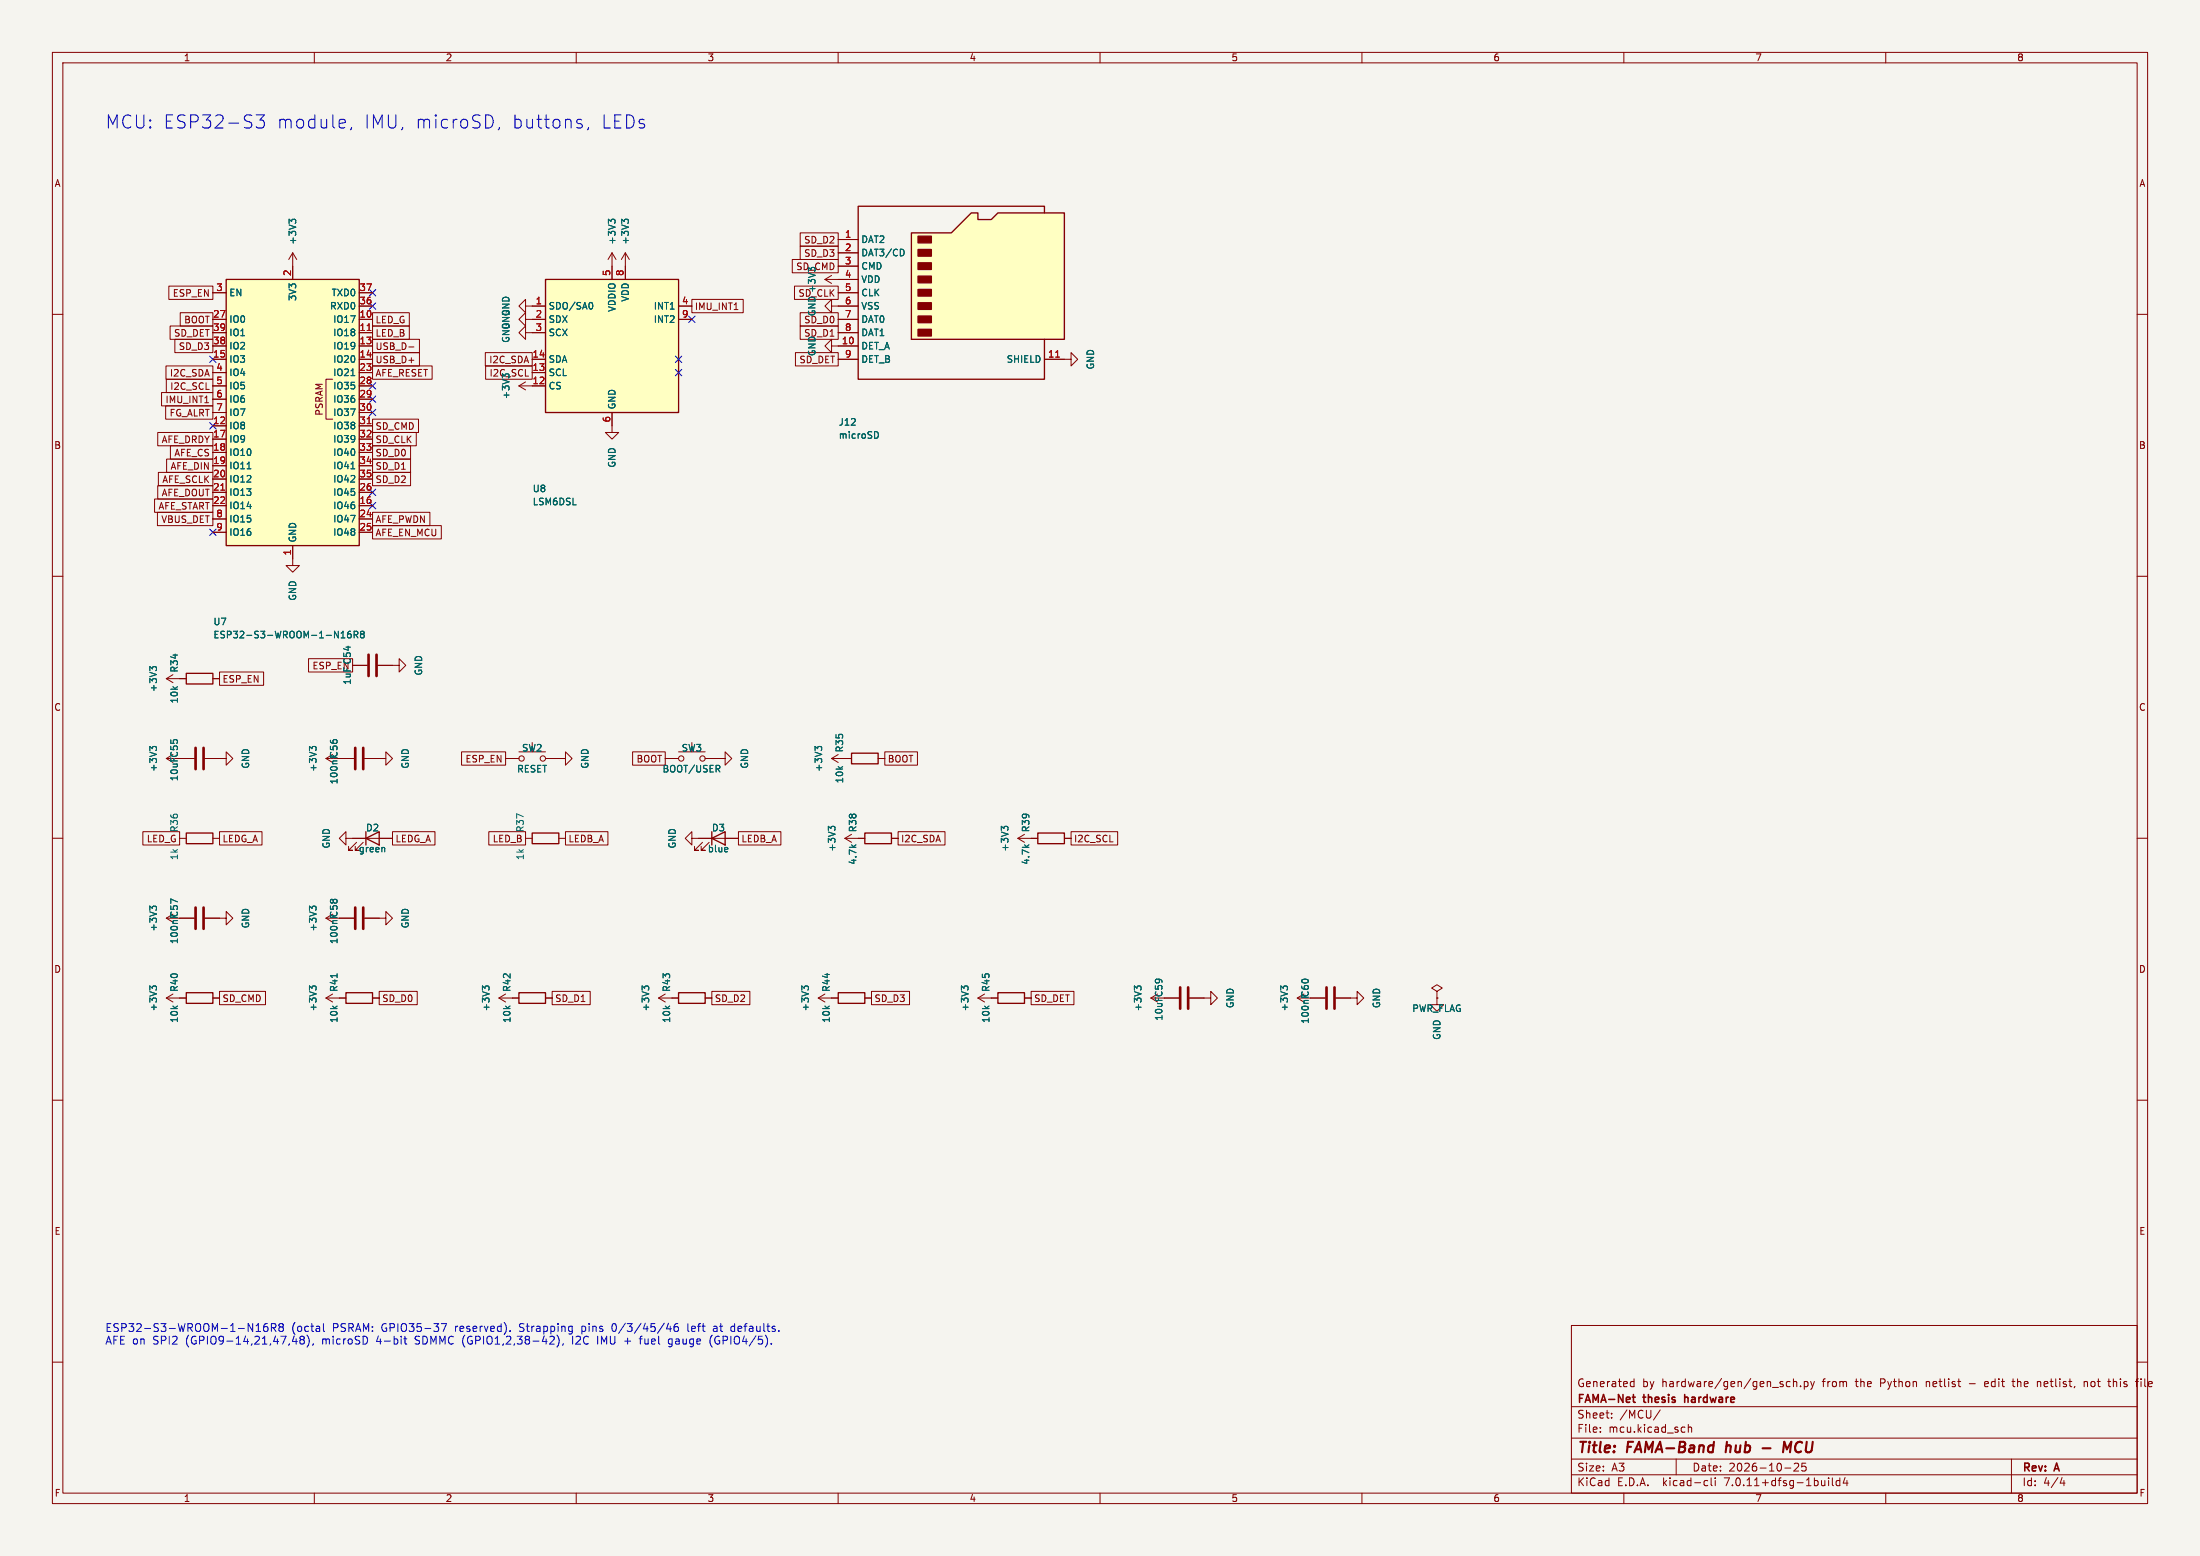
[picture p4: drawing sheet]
<svg xmlns="http://www.w3.org/2000/svg" width="420mm" height="297mm" viewBox="0 0 420 297" stroke-linecap="round" stroke-linejoin="round" font-family="sans-serif">
<path d="M0 0h420v297h-420z" fill="#f5f4ef" stroke="#f5f4ef" stroke-width=".19"/>
<g fill="none" stroke="#840000" stroke-width=".19">
<path d="M10 10h400v277h-400zM12 12h396v273h-396zM60 10v2M110 10v2M160 10v2M210 10v2M260 10v2M310 10v2M360 10v2M10 60h2M158.7 58.4v-1.2l-1.2 1.2 1.2 1.3v-1.3h1.3M408 60h2"/>
<path d="M158.7 66v-1.2l-1.2 1.2 1.2 1.3v-1.3h1.3M10 110h2M408 110h2M31.7 129.5l1.3 .8M31.7 129.5h3.9M33 128.8l-1.3 .7M40.6 129.5h1.3M67.3 127h2.8M72.1 127h4.1v-1.3l1.3 1.3-1.3 1.3v-1.3M10 160h2M31.7 144.8h5.4M31.7 144.8l1.3 .7"/>
<path d="M33 144l-1.3 .8M39.1 144.8h4.1v-1.3l1.2 1.3-1.2 1.3v-1.3M62.2 144.8h2.6M62.2 144.8l1.3 .7M63.5 144l-1.3 .8M72.4 144.8h1.3v-1.3l1.2 1.3-1.2 1.3v-1.3M106.7 144.8h1.2v-1.3l1.3 1.3-1.3 1.3v-1.3M127 144.8h2.5M129.5 143.5h5.1M134.6 144.8h3.8v-1.3l1.3 1.3-1.3 1.3v-1.3M162.6 159.3l-1.3 .7M408 160h2"/>
<path d="M31.7 175.3l1.3 .7M31.7 175.3h5.4M33 174.5l-1.3 .8M34.3 160h1.3M39.1 175.3h2.8M40.6 160h1.3M62.2 175.3h5.4M62.2 175.3l1.3 .7M63.5 174.5l-1.3 .8M69.6 175.3h4.1v-1.3l1.2 1.3-1.2 1.2v-1.2M132.1 160v-1.2l-1.3 1.2 1.3 1.3v-1.3h8.9M134.1 160.8l-1.5 1.5h.7h-.7v-.8"/>
<path d="M135.4 160.8l-1.5 1.5h.7h-.7v-.8M161.3 160h2.5M161.3 160l1.3 .8M31.7 190.5h3.9M31.7 190.5l1.3 .8M33 189.7l-1.3 .8M40.6 190.5h1.3M62.2 190.5h3.8M62.2 190.5l1.3 .8M63.5 189.7l-1.3 .8M71.1 190.5h1.3M95.2 190.5h3.9"/>
<path d="M95.2 190.5l1.3 .8M96.5 189.7l-1.3 .8M104.1 190.5h1.3M125.7 190.5h3.8M125.7 190.5l1.3 .8M127 189.7l-1.3 .8M134.6 190.5h1.3M156.2 190.5h3.8M156.2 190.5l1.3 .8M157.5 189.7l-1.3 .8M165.1 190.5h1.3M222.2 190.5h2.8"/>
<path d="M227.1 190.5h2.8M10 210h2M408 210h2M10 260h2M300 253h108v32h-108zM408 260h2M300 278.5h108M300 274.5h108M300 268.5h108M305.5 273.2v.2M305.5 272.5v.1M307.7 270.5v.2"/>
<path d="M307.7 269.8v.1M311.4 264.6h.5M311.4 263.8h.5M311.9 263.2v1.5M316.9 269.1l-1.2 1.9M320 278.5v3M321.2 272.4l.5 .1M321.7 273.3l-.5 .1M322.3 272.5l.2-.1 .4 .1v.9M322.3 271.9v1.5M342.4 263.8l.2-.1 .3 .1 .1 .9M342.4 263.2v1.5"/>
<path d="M342.5 279.4l.6-.1 .2 .1 .1 .3-1 1.1h1M343.7 264.5v.2M344.4 263.8l.5-.1 .3 .3-.2 .6h-.6M344.4 263.7v1.5M344.7 279.3h-.7l-.1 .7 .3-.1h.5l.1 .2-.1 .5-.2 .2-.6-.2M345.7 263.7l.3 1M346 264.7l-.3 .5M346.4 263.7l-.4 1M375.9 264.1h1.2M379.4 263.7h-.3l-.2 .2v.7l.5 .1M379.6 264l-.7 .2M384 278.5v6.5"/>
<path d="M384.1 263.7h.6M384.3 263.2v1.3l.4 .2M388.9 263.7v1M389.5 263.8l-.3-.1-.3 .1M397.9 263.8l.2-.1 .3 .1 .1 .9M397.9 263.7v1M402.4 263.7h.5M402.7 264.6l.2 .1M407.7 263.7h.5M408.2 263.2l-.3 .2M408.7 263.2v.1M408.7 263.7v1"/>
<path d="M60 285v2M110 285v2M160 285v2M210 285v2M260 285v2M300 281.5h108M310 285v2M325.6 282.6l.4 .1M326 283.5l-.4 .1M326.7 282.1v1.3l.2 .2M327.4 282.1v.1M327.4 282.6v1"/>
<path d="M340.7 280.2h1.2M349.1 282.1v.1M349.1 282.6v1M349.8 282.1v1.3l.2 .2M351.2 282.7l-.4-.1-.3 .3 .2 .6h.5M351.2 282.1v1.5M352.2 282l-.3 1.1h.9M352.6 282.6v1M360 285v2M393.7 282l-.4 1.1h.9M394 282.6v1"/>
<circle cx="130" cy="144.8" r=".51"/>
<circle cx="134.1" cy="144.8" r=".51"/>
</g>
<path d="M329.7 275.2l-.3 2M336.5 276.4h1.5M340.4 277.2l.2-2 .5 1.4 .9-1.4-.3 2" fill="none" stroke="#840000" stroke-width=".4"/>
<path d="M311.6 266.7h.6M311.8 266.2v1.3l.4 .2M321.6 266.2v1.5M321.7 266.8h-.1" fill="none" stroke="#840000" stroke-width=".3"/>
<path d="M35.6 128.5h5v2.1h-5zM35.6 159h5v2h-5zM135.9 158.8v2.5M135.9 160l2.5-1.2v2.5zM35.6 189.5h5v2h-5zM66 189.5h5.1v2h-5.1zM99.1 189.5h5v2h-5zM129.5 189.5h5.1v2h-5.1zM160 189.5h5.1v2h-5.1z" fill="none" stroke="#840000" stroke-width=".25"/>
<g fill="none" stroke="#006464" stroke-width=".19">
<path d="M29.1 127.5l.2-.3h.3l.3 .3M29.1 127.7l-.5-.5v.8M29.1 142.7l.2-.2h.3l.3 .2M29.1 142.9l-.5-.4v.8M59.6 142.9l-.5-.4v.8M59.6 142.7l.2-.2h.3l.2 .2M137 146.8l.4 .6M137.3 146.2l.1 .1-.1 .4M158.6 158.1l-.5-.4v.8M158.6 158l.3-.3h.3l.2 .3M29.1 173.2l.2-.2h.3l.3 .2M29.1 173.4l-.5-.4v.7"/>
<path d="M59.6 173.4l-.5-.4v.7M59.6 173.2l.2-.2h.3l.2 .2M138.9 161.8v.3l-.6 .1M29.1 188.4l.2-.2h.3l.3 .2M29.1 188.6l-.5-.4v.8M59.6 188.4l.2-.2h.3l.2 .2M59.6 188.6l-.5-.4v.8M64.3 185.9v.7M92.6 188.4l.2-.2h.3l.3 .2M92.6 188.6l-.5-.4v.8M123.1 188.6l-.5-.4v.8M123.1 188.4l.2-.2h.3l.2 .2"/>
<path d="M153.5 188.4l.3-.2h.3l.2 .2M153.5 188.6l-.4-.4v.8"/>
</g>
<path d="M70.4 125v4M71.9 125v4M37.3 142.7v4.1M38.9 142.7v4.1M37.3 173.2v4.1M38.9 173.2v4.1M67.8 173.2v4.1M69.3 173.2v4.1M225.3 188.5v4M226.8 188.5v4" fill="none" stroke="#840000" stroke-width=".51"/>
<path d="M174 44.5h7.6l3.8-3.9h1.3v1.3h2.5l1.3-1.3h12.7v24.2h-29.2z" fill="#ffffc2"/>
<g fill="#840000" stroke="#840000" stroke-width=".25">
<path d="M175.3 62.9h2.5v1.2h-2.5z"/>
<path d="M175.3 60.3h2.5v1.3h-2.5z"/>
<path d="M175.3 57.8h2.5v1.3h-2.5z"/>
<path d="M175.3 55.2h2.5v1.3h-2.5z"/>
<path d="M175.3 52.7h2.5v1.3h-2.5z"/>
<path d="M175.3 50.2h2.5v1.2h-2.5z"/>
<path d="M175.3 47.6h2.5v1.3h-2.5z"/>
<path d="M175.3 45.1h2.5v1.3h-2.5z"/>
</g>
<path d="M43.2 53.3h25.4v50.8h-25.4zM104.1 53.3h25.4v25.4h-25.4zM174 44.5h7.6l3.8-3.9h1.3v1.3h2.5l1.3-1.3h12.7v24.2h-29.2zM199.4 40.6v-1.2h-35.6v33h35.6v-7.6M69.8 158.8v2.5M101.6 159h5.1v2h-5.1zM162.6 143.8h5v2h-5zM165.1 159h5.1v2h-5.1zM198.1 159h5.1v2h-5.1zM69.8 160l2.6-1.2v2.5zM190.5 189.5h5.1v2h-5.1z" fill="none" stroke="#840000" stroke-width=".25"/>
<g fill="none" stroke="#840000" stroke-width=".19">
<path d="M32.2 54.6h8.4v2.6h-8.4zM34.4 59.7h6.2v2.5h-6.2zM40.6 55.9h2.6M55.9 48.3l-.8 1.2M55.9 48.3v5M55.9 48.3l.7 1.2M68.6 55.9h2.5M68.6 58.4h2.5M71.1 59.7h7v2.5h-7zM100.3 58.4v-1.2l-1.2 1.2 1.2 1.3v-1.3h3.8M116.8 48.3l-.7 1.2M116.8 48.3v5"/>
<path d="M116.8 48.3l.8 1.2M119.4 48.3l-.8 1.2M119.4 48.3v5M119.4 48.3l.7 1.2M129.5 58.4h2.6M132.1 57.1h9.8v2.6h-9.8zM151.2 49.5h8.8v2.6h-8.8zM151.7 54.6h8.3v2.6h-8.3zM152.8 44.4h7.2v2.6h-7.2zM152.8 47h7.2v2.5h-7.2zM152.8 59.7h7.2v2.5h-7.2zM157.5 53.3h6.3"/>
<path d="M157.5 53.3l1.2 .8M158.7 52.6l-1.2 .7M160 45.7h3.8M160 48.3h3.8M160 50.8h3.8M160 55.9h3.8M160 58.4h3.8M30.8 74.9h9.8v2.6h-9.8zM31.6 77.5h9v2.5h-9zM31.7 69.8h8.9v2.6h-8.9zM31.7 72.4h8.9v2.5h-8.9zM32.5 62.2h8.1v2.6h-8.1z"/>
<path d="M33.4 64.8h7.2v2.5h-7.2zM40.6 66h2.6M40.6 68.6h2.6M40.6 61h2.6M40.6 63.5h2.6M40.6 73.7h2.6M40.6 71.1h2.6M40.6 76.2h2.6M40.6 78.7h2.6M63.5 72.4h-1.3v7.6h1.3M68.6 66h2.5M68.6 68.6h2.5"/>
<path d="M68.6 61h2.5M68.6 63.5h2.5M68.6 73.7h2.5M68.6 71.1h2.5M68.6 76.2h2.5M68.6 78.7h2.5M71.1 69.8h11.4v2.6h-11.4zM71.1 67.3h9v2.6h-9zM71.1 64.8h9v2.5h-9zM71.1 62.2h7v2.6h-7zM78 66.2h1M92.6 67.3h9v2.6h-9z"/>
<path d="M92.7 69.8h8.9v2.6h-8.9zM99.1 73.7h5M99.1 73.7l1.2 .7M100.3 63.5v-1.3l-1.2 1.3 1.2 1.3v-1.3h3.8M100.3 61v-1.3l-1.2 1.3 1.2 1.2v-1.2h3.8M100.3 72.9l-1.2 .8M101.6 68.6h2.5M101.6 71.1h2.5M116.8 78.7v3.9h1.3l-1.3 1.2-1.2-1.2h1.2M129.5 61h2.6M151.9 67.3h8.1v2.6h-8.1zM152.8 62.2h7.2v2.6h-7.2z"/>
<path d="M160 66h3.8M160 68.6h3.8M160 61h3.8M160 63.5h3.8M199.4 68.6h5.1v-1.3l1.2 1.3-1.2 1.3v-1.3M29.5 95.2h11.1v2.6h-11.1zM30.1 97.8h10.5v2.5h-10.5zM30.1 82.5h10.5v2.6h-10.5zM30.1 92.7h10.5v2.6h-10.5zM30.2 90.2h10.4v2.5h-10.4zM31.8 87.6h8.8v2.6h-8.8zM32.5 85.1h8.1v2.5h-8.1z"/>
<path d="M40.6 81.3h2.6M40.6 96.5h2.6M40.6 83.8h2.6M40.6 86.4h2.6M40.6 88.9h2.6M40.6 91.4h2.6M40.6 94h2.6M40.6 99.1h2.6M68.6 81.3h2.5M68.6 96.5h2.5M68.6 83.8h2.5M68.6 86.4h2.5"/>
<path d="M68.6 88.9h2.5M68.6 91.4h2.5M68.6 94h2.5M68.6 99.1h2.5M71.1 90.2h7.3v2.5h-7.3zM71.1 87.6h7.3v2.6h-7.3zM71.1 82.5h8.4v2.6h-8.4zM71.1 97.8h11v2.5h-11zM71.1 85.1h7.3v2.5h-7.3zM71.1 80h8.8v2.6h-8.8zM40.6 101.6h2.6M55.9 104.1v3.9h1.2l-1.2 1.2-1.3-1.2h1.3"/>
<path d="M68.6 101.6h2.5M71.1 100.3h13.1v2.6h-13.1zM34.3 129.5h1.3M40.6 129.5h1.3M41.9 128.3h8.4v2.5h-8.4zM58.9 125.7h8.4v2.6h-8.4zM67.3 127h2.8M72.1 127h2.8M27.3 158.7h7v2.6h-7zM34.3 144.8h2.8M39.1 144.8h2.8M41.9 158.7h8.1v2.6h-8.1z"/>
<path d="M64.8 144.8h2.8M69.6 144.8h2.8M74.9 158.7h8.1v2.6h-8.1zM88.1 143.5h8.4v2.6h-8.4zM93.3 158.7h7v2.6h-7zM96.5 144.8h2.6M99.1 143.5h5M104.1 144.8h2.6M107.9 158.7h8.2v2.6h-8.2zM120.8 143.5h6.2v2.6h-6.2zM127 144.8h2.5M134.6 144.8h2.6"/>
<path d="M141 158.7h8.1v2.6h-8.1zM158.7 144.8h3.9M158.7 144.8l1.3 .7M160 144l-1.3 .8M167.6 144.8h1.3M168.9 143.5h6.2v2.6h-6.2zM171.4 158.7h9v2.6h-9zM195.6 159.3l-1.3 .7M204.5 158.7h8.9v2.6h-8.9zM34.3 175.3h2.8M39.1 175.3h4.1v-1.3l1.2 1.3-1.2 1.2v-1.2M64.8 175.3h2.8"/>
<path d="M66 160v-1.2l-1.2 1.2 1.2 1.3v-1.3h8.9M68.1 160.8l-1.6 1.5h.8h-.8v-.8M69.3 160.8l-1.5 1.5h.8h-.8v-.8M69.6 175.3h2.8M100.3 160h1.3M106.7 160h1.2M133.3 160h2.6M138.4 160h2.6M163.8 160h1.3M170.2 160h1.2M194.3 160h3.8M194.3 160l1.3 .8"/>
<path d="M203.2 160h1.3M34.3 190.5h1.3M40.6 190.5h1.3M41.9 189.2h8.8v2.6h-8.8zM64.8 190.5h1.2M71.1 190.5h1.3M72.4 189.2h7.3v2.6h-7.3zM97.8 190.5h1.3M104.1 190.5h1.3M105.4 189.2h7.3v2.6h-7.3zM128.3 190.5h1.2M134.6 190.5h1.3"/>
<path d="M135.9 189.2h7.3v2.6h-7.3zM158.7 190.5h1.3M165.1 190.5h1.3M166.4 189.2h7.2v2.6h-7.2zM186.7 190.5h3.8M186.7 190.5l1.3 .8M188 189.7l-1.3 .8M195.6 190.5h1.2M196.8 189.2h8.2v2.6h-8.2zM219.7 190.5l1.3 .8M219.7 190.5h5.3M221 189.7l-1.3 .8"/>
<path d="M227.1 190.5h4v-1.3l1.3 1.3-1.3 1.3v-1.3M247.6 190.5h5.4M247.6 190.5l1.3 .8M248.9 189.7l-1.3 .8M255 190.5h4.1v-1.3l1.2 1.3-1.2 1.3v-1.3M274.3 190.5v1.3h1.3l-1.3 1.2-1.3-1.2h1.3M274.3 189.2l1-.6-1-.6-1 .6 1 .6v1.3M274.3 190.5h.1"/>
<circle cx="99.6" cy="144.8" r=".51"/>
<circle cx="103.6" cy="144.8" r=".51"/>
</g>
<path d="M70.1 63.1h.7M201.5 68.2h.8M42.2 93.6h.7M70.1 80.9h.7" fill="none" stroke="#a90000" stroke-width=".19"/>
<g fill="none" stroke="#006464" stroke-width=".19">
<path d="M55.7 42.1l.2-.2h.3l.3 .2M55.7 42.3l-.5-.4v.7M112.9 57.7a.79 .79 0 0 1 0 1.3M116.6 42.3l-.5-.4v.7M116.6 42.1l.3-.2h.3l.2 .2M119.2 42.1l.2-.2h.3l.3 .2M119.2 42.3l-.5-.4v.7M172.4 47.6l.2 .5-.2 .7M67 71.7h.7M47.2 89.5h.7M67 89.5h.7M167.3 82.4a.68 .68 0 0 1 .4 .6 .68 .68 0 0 1-.4 .7"/>
<path d="M29.1 127.7l-.5-.5v.8M29.1 127.5l.2-.3h.3l.3 .3M65.1 121.8h.7M65.1 120.9l.4-.4v1.3M66.9 120.5h-.3a.86 .86 0 0 0 0 1.3l.4-.2 .1-.4-.3-.2h-.2l-.3 .2M67.6 121.2l.6-.1 .1-.2v-.3l-.7-.1v1.3M67.9 121.2l.4 .6M69.1 121l-.3 .3 .1 .3 .2 .2 .3-.1 .1-.2v-.2l-.2-.3M69.1 121l-.3-.2 .3-.3h.2l.2 .2-.2 .3M69.1 121h.2M29.1 142.7l.2-.2h.3l.3 .2M29.1 142.9l-.5-.4v.8"/>
<path d="M59.6 142.7l.2-.2h.3l.2 .2M59.6 142.9l-.5-.4v.8M137 146.8l.4 .6M137.3 146.2l.1 .1-.1 .4M156.1 142.9l-.5-.4v.8M156.1 142.7l.2-.2h.3l.3 .2M158.6 158l.3-.3h.3l.2 .3M158.6 158.1l-.5-.4v.8M191.6 158.1l-.4-.4v.8M191.6 158l.3-.3h.3l.2 .3M29.1 173.2l.2-.2h.3l.3 .2M29.1 173.4l-.5-.4v.7"/>
<path d="M59.6 173.4l-.5-.4v.7M59.6 173.2l.2-.2h.3l.2 .2M73.4 161.8v.8M138.9 161.8v.3l-.6 .1M29.1 188.4l.2-.2h.3l.3 .2M29.1 188.6l-.5-.4v.8M59.6 188.4l.2-.2h.3l.2 .2M59.6 188.6l-.5-.4v.8M64.3 185.9v.7M92.6 188.4l.2-.2h.3l.3 .2M92.6 188.6l-.5-.4v.8M123.1 188.4l.2-.2h.3l.2 .2"/>
<path d="M123.1 188.6l-.5-.4v.8M153.5 188.4l.3-.2h.3l.2 .2M153.5 188.6l-.4-.4v.8M184 188.4l.3-.2h.3l.2 .2M184 188.6l-.5-.4v.8M217 188.6l-.4-.4v.8M217 188.4l.3-.2h.3l.2 .2M245 188.4l.2-.2h.3l.3 .2M245 188.6l-.5-.4v.8"/>
</g>
<path d="M67.8 142.7v4.1M69.3 142.7v4.1M253.2 188.5v4M254.8 188.5v4" fill="none" stroke="#840000" stroke-width=".51"/>
<g fill="#ffffc2" stroke="#ffffc2" stroke-width=".19">
<path d="M104.1 53.3h25.4v25.4h-25.4z"/>
<path d="M43.2 53.3h25.4v50.8h-25.4z"/>
</g>
<g fill="none" stroke="#0000c2" stroke-width=".19">
<path d="M48.9 21.9h1.6l-.9 1a.68 .68 0 0 1 .9 .5v.6l-.3 .3-.9 .1-.4-.2M67.1 24.3l-.2 .5M95.3 24.3l-.2 .5M110.5 23.6l.6 .1 .1 .4-.4 .3h-.5M110.5 22.8l.6 .1M112.4 24.3l-.3 .5M48.9 254.1h.8M48.9 253.1l.4-.5v1.5M51 252.6a.59 .59 0 0 0-.7 .7v.6l.2 .2h.4l.2-.1 .1-.5-.2-.2-.4-.1-.3 .3M51.8 253.4h.7l.2-.3-.1-.3-.2-.2h-.6v1.5M52.2 253.4l.5 .7M53.5 253.3l-.3 .3v.3l.3 .2h.3l.3-.2v-.3l-.3-.3"/>
<path d="M53.5 253.3l-.3-.3 .3-.4 .5 .1 .1 .2-.3 .4M53.5 253.3h.3M55.8 256.1h.9M56.5 255.6v1M57.2 255.4l.3 .3M57.5 255.7h.3M57.5 255.7l-.3 .3 .1 .4 .2 .2 .5-.1 .1-.2-.1-.5-.2-.1M58.1 255.4l-.3 .3M59 255.5v1l-.4 .6M59.8 256.5l-.1 .3M61.7 252.6v1.3l.3 .2M77.1 255.6h.6"/>
<path d="M77.3 255.1v1.2l.4 .3M84.2 252.6h1l-.6 1.5M97.4 254v.1M105.8 255.5l-.9 1.1h.9M106.7 255.5v1l-.4 .6M107.5 256.5l-.1 .3M109.1 253.1l.1 .1M109.2 253.1v1.3l-.1 .2M109.2 254.1h-.1M109.3 255.1v1.5M114.1 255.1v1.5M116.9 252.9v1"/>
<path d="M119.2 256h1.2M122 255.6h.6M122.5 255.1l-.3 .2v1.3M127.6 252.6l-.4 1h1M128 253.1v1M128.3 255.6h-.4l-.3 .2 .1 .7h.6M128.3 255.6v1.2l-.3 .3-.3-.1M129.4 252.6a.59 .59 0 0 0-.7 .7v.6l.1 .2h.4l.3-.1v-.5l-.1-.2-.4-.1-.3 .3M131.3 252.6v1.3l.2 .2M135.5 256.1l.5 1M136 254.8l-.5 1M136.5 255.4v.8"/>
<path d="M136.7 253.1l-.5 .1M136.7 253.6h-.3a.29 .29 0 0 0-.2 .3 .29 .29 0 0 0 .2 .2h.3M139.6 254l.5 .1M140.1 253.1l-.5 .2"/>
</g>
<g fill="none" stroke="#000084" stroke-width=".19">
<path d="M70.5 57.8l1.2 1.2M70.5 55.3l1.2 1.2M71.7 57.8l-1.2 1.2M71.7 55.3l-1.2 1.2M40 68l1.2 1.2M41.2 68l-1.2 1.2M70.5 75.6l1.2 1.2M70.5 78.1l1.2 1.2M70.5 73.1l1.2 1.2M71.7 75.6l-1.2 1.2M71.7 78.1l-1.2 1.2M71.7 73.1l-1.2 1.2"/>
<path d="M128.9 70.5l1.2 1.2M128.9 68l1.2 1.2M130.1 70.5l-1.2 1.2M130.1 68l-1.2 1.2M131.5 60.4l1.2 1.2M132.7 60.4l-1.2 1.2M40 80.7l1.2 1.2M41.2 80.7l-1.2 1.2M70.5 95.9l1.2 1.2M70.5 93.4l1.2 1.2M71.7 95.9l-1.2 1.2M71.7 93.4l-1.2 1.2"/>
<path d="M40 101l1.2 1.2M41.2 101l-1.2 1.2"/>
</g>
<g font-size="3.5" fill="#0000c2">
<text x="20" y="24.7">MCU: ESP32-S3</text>
<text x="52.7" y="24.7">module,</text>
<text x="69.3" y="24.7">IMU, microSD,</text>
<text x="97.4" y="24.7">buttons,</text>
<text x="114.4" y="24.7">LEDs</text>
</g>
<g font-size="2.8" fill="#840000">
<text x="301" y="277.9">Title:</text>
<text x="310.6" y="277.9">FAMA-Band</text>
<text x="330.3" y="277.9">hub</text>
<text x="342.9" y="277.9">MCU</text>
</g>
<g font-size="2.1" fill="#0000c2">
<text x="20" y="254.3">ESP32-S3-WROOM-1-N16R8</text>
<text x="20" y="256.8">AFE on</text>
<text x="29.2" y="256.8">SPI2</text>
<text x="35.6" y="256.8">(GPIO9-14,21,47,48),</text>
<text x="55.6" y="254.3">(octal</text>
<text x="61.8" y="256.8">microSD</text>
<text x="63.5" y="254.3">PSRAM: GPIO35-37</text>
<text x="72.3" y="256.8">4-bit</text>
<text x="79.8" y="256.8">SDMMC (GPIO1,2,38-42),</text>
<text x="87.1" y="254.3">reserved).</text>
<text x="99.6" y="254.3">Strapping</text>
<text x="110.1" y="256.8">I2C</text>
<text x="111.6" y="254.3">pins</text>
<text x="115.1" y="256.8">IMU</text>
<text x="117.5" y="254.3">0/3/45/46</text>
<text x="120.4" y="256.8">+</text>
<text x="123.5" y="256.8">fuel</text>
<text x="129.1" y="256.8">gauge</text>
<text x="132.1" y="254.3">left</text>
<text x="137.1" y="256.8">(GPIO4/5).</text>
<text x="137.2" y="254.3">at</text>
<text x="140.7" y="254.3">defaults.</text>
</g>
<g font-size="2.1" fill="#840000">
<text x="301" y="268.2">FAMA-Net</text>
<text x="301" y="265">Generated</text>
<text x="313.5" y="265">by</text>
<text x="313.9" y="268.2">thesis</text>
<text x="317.3" y="265">hardware/gen/gen_sch.py</text>
<text x="322.3" y="268.2">hardware</text>
<text x="348.1" y="265">from</text>
<text x="354.5" y="265">the</text>
<text x="359.3" y="265">Python</text>
<text x="368.2" y="265">netlist</text>
<text x="379.7" y="265">edit</text>
<text x="385.3" y="265">the</text>
<text x="390.1" y="265">netlist,</text>
<text x="399.1" y="265">not</text>
<text x="404" y="265">this</text>
<text x="409.5" y="265">file</text>
<text x="301" y="273.7">File:</text>
<text x="301" y="271">Sheet:</text>
<text x="307.1" y="273.7">mcu.kicad_sch</text>
<text x="309.2" y="271">/MCU/</text>
<text x="301" y="281.1">Size:</text>
<text x="307.6" y="281.1">A3</text>
<text x="323" y="281.1">Date:</text>
<text x="330" y="281.1">2026-10-25</text>
<text x="386" y="281.3">Rev:</text>
<text x="392.4" y="281.3">A</text>
<text x="301" y="283.9">KiCad</text>
<text x="308.7" y="283.9">E.D.A.</text>
<text x="317.6" y="283.9">kicad-cli</text>
<text x="329.5" y="283.9">7.0.11+dfsg-1build4</text>
<text x="386" y="283.9">Id:</text>
<text x="390.1" y="283.9">4/4</text>
</g>
<g font-size="1.8" fill="#840000">
<text x="35" y="11.9">1</text>
<text x="85" y="11.9">2</text>
<text x="135" y="11.9">3</text>
<text x="185" y="11.9">4</text>
<text x="235" y="11.9">5</text>
<text x="285" y="11.9">6</text>
<text x="335" y="11.9">7</text>
<text x="385" y="11.9">8</text>
<text x="10.3" y="35.9">A</text>
<text x="408.3" y="35.9">A</text>
<text x="153.4" y="46.7">SD_D2</text>
<text x="153.4" y="49.2">SD_D3</text>
<text x="32.9" y="56.8">ESP_EN</text>
<text x="132.6" y="59.4">IMU_INT1</text>
<text x="33.1" y="64.5">SD_DET</text>
<text x="35.1" y="61.9">BOOT</text>
<text x="71.6" y="61.9">LED_G</text>
<text x="71.6" y="64.5">LED_B</text>
<text x="153.4" y="64.5">SD_D1</text>
<text x="34" y="67">SD_D3</text>
<text x="71.6" y="69.5">USB_D+</text>
<text x="71.6" y="67">USB_D-</text>
<text x="93.3" y="69.5">I2C_SDA</text>
<text x="152.5" y="69.5">SD_DET</text>
<text x="31.5" y="77.2">IMU_INT1</text>
<text x="32.3" y="72.1">I2C_SDA</text>
<text x="32.4" y="74.6">I2C_SCL</text>
<text x="71.6" y="72.1">AFE_RESET</text>
<text x="32.3" y="79.7">FG_ALRT</text>
<text x="61.8" y="79.5" transform="rotate(-90 61.8 79.5)">PSRAM</text>
<text x="71.6" y="82.2">SD_CMD</text>
<text x="10.3" y="85.9">B</text>
<text x="30.8" y="84.8">AFE_DRDY</text>
<text x="32.5" y="89.9">AFE_DIN</text>
<text x="33.2" y="87.3">AFE_CS</text>
<text x="71.6" y="89.9">SD_D1</text>
<text x="71.6" y="84.8">SD_CLK</text>
<text x="71.6" y="87.3">SD_D0</text>
<text x="408.2" y="85.9">B</text>
<text x="30.8" y="94.9">AFE_DOUT</text>
<text x="30.9" y="92.4">AFE_SCLK</text>
<text x="71.6" y="92.4">SD_D2</text>
<text x="30.2" y="97.5">AFE_START</text>
<text x="30.7" y="100">VBUS_DET</text>
<text x="71.6" y="100">AFE_PWDN</text>
<text x="71.6" y="102.6">AFE_EN_MCU</text>
<text x="42.4" y="130.5">ESP_EN</text>
<text x="59.6" y="128">ESP_EN</text>
<text x="10.3" y="135.9">C</text>
<text x="408.2" y="135.9">C</text>
<text x="88.8" y="145.7">ESP_EN</text>
<text x="121.4" y="145.7">BOOT</text>
<text x="169.4" y="145.7">BOOT</text>
<text x="27.9" y="161">LED_G</text>
<text x="42.4" y="161">LEDG_A</text>
<text x="75.4" y="161">LEDG_A</text>
<text x="94" y="161">LED_B</text>
<text x="108.4" y="161">LEDB_A</text>
<text x="141.4" y="161">LEDB_A</text>
<text x="171.9" y="161">I2C_SDA</text>
<text x="204.9" y="161">I2C_SCL</text>
<text x="10.3" y="185.9">D</text>
<text x="408.2" y="185.9">D</text>
<text x="42.4" y="191.5">SD_CMD</text>
<text x="72.9" y="191.5">SD_D0</text>
<text x="105.9" y="191.5">SD_D1</text>
<text x="136.4" y="191.5">SD_D2</text>
<text x="166.8" y="191.5">SD_D3</text>
<text x="197.3" y="191.5">SD_DET</text>
<text x="10.3" y="235.9">E</text>
<text x="408.3" y="235.9">E</text>
<text x="10.3" y="285.9">F</text>
<text x="35" y="286.9">1</text>
<text x="85" y="286.9">2</text>
<text x="135" y="286.9">3</text>
<text x="185" y="286.9">4</text>
<text x="235" y="286.9">5</text>
<text x="285" y="286.9">6</text>
<text x="335" y="286.9">7</text>
<text x="385" y="286.9">8</text>
<text x="408.3" y="285.9">F</text>
</g>
<g font-size="1.8" fill="#006464">
<text x="56.7" y="46.8" transform="rotate(-90 56.7 46.8)">+3V3</text>
<text x="117.7" y="46.8" transform="rotate(-90 117.7 46.8)">+3V3</text>
<text x="120.2" y="46.8" transform="rotate(-90 120.2 46.8)">+3V3</text>
<text x="164.3" y="46.6">DAT2</text>
<text x="151.9" y="51.8">SD_CMD</text>
<text x="164.3" y="49.1">DAT3/CD</text>
<text x="164.3" y="51.7">CMD</text>
<text x="43.7" y="56.7">EN</text>
<text x="56.7" y="57.6" transform="rotate(-90 56.7 57.6)">3V3</text>
<text x="62.9" y="59.3">RXD0</text>
<text x="63.2" y="56.7">TXD0</text>
<text x="104.6" y="59.3">SDO/SA0</text>
<text x="117.7" y="59.6" transform="rotate(-90 117.7 59.6)">VDDIO</text>
<text x="120.2" y="57.7" transform="rotate(-90 120.2 57.7)">VDD</text>
<text x="124.7" y="59.3">INT1</text>
<text x="152.3" y="56.8">SD_CLK</text>
<text x="164.3" y="54.2">VDD</text>
<text x="164.3" y="56.7">CLK</text>
<text x="164.3" y="59.3">VSS</text>
<text x="43.7" y="61.8">IO0</text>
<text x="43.7" y="64.4">IO1</text>
<text x="63.5" y="61.8">IO17</text>
<text x="63.5" y="64.4">IO18</text>
<text x="97.5" y="65.5" transform="rotate(-90 97.5 65.5)">GND GND</text>
<text x="97.5" y="63" transform="rotate(-90 97.5 63)">GND</text>
<text x="97.5" y="60.5" transform="rotate(-90 97.5 60.5)">GND</text>
<text x="104.6" y="61.8">SDX</text>
<text x="104.6" y="64.4">SCX</text>
<text x="124.7" y="61.8">INT2</text>
<text x="153.4" y="61.9">SD_D0</text>
<text x="155.9" y="60.5" transform="rotate(-90 155.9 60.5)">GND +3V3</text>
<text x="164.3" y="61.8">DAT0</text>
<text x="164.3" y="64.4">DAT1</text>
<text x="43.7" y="69.4">IO3</text>
<text x="43.7" y="66.9">IO2</text>
<text x="43.7" y="72">IO4</text>
<text x="63.5" y="66.9">IO19</text>
<text x="63.5" y="69.4">IO20</text>
<text x="63.5" y="72">IO21</text>
<text x="104.6" y="72">SCL</text>
<text x="104.6" y="69.4">SDA</text>
<text x="155.9" y="68.1" transform="rotate(-90 155.9 68.1)">GND</text>
<text x="164.3" y="66.9">DET_A</text>
<text x="164.3" y="69.4">DET_B</text>
<text x="192.1" y="69.4">SHIELD</text>
<text x="209.1" y="70.6" transform="rotate(-90 209.1 70.6)">GND</text>
<text x="43.7" y="74.5">IO5</text>
<text x="43.7" y="77.1">IO6</text>
<text x="63.5" y="74.5">IO35</text>
<text x="63.5" y="77.1">IO36</text>
<text x="93.4" y="72.1">I2C_SCL</text>
<text x="97.5" y="76.3" transform="rotate(-90 97.5 76.3)">+3V3</text>
<text x="104.6" y="74.5">CS</text>
<text x="43.7" y="82.1">IO8</text>
<text x="43.7" y="79.6">IO7</text>
<text x="63.5" y="79.6">IO37</text>
<text x="63.5" y="82.1">IO38</text>
<text x="117.7" y="78.2" transform="rotate(-90 117.7 78.2)">GND</text>
<text x="160" y="81.4">J12</text>
<text x="160" y="83.9">microSD</text>
<text x="43.7" y="84.7">IO9</text>
<text x="43.7" y="87.2">IO10</text>
<text x="43.7" y="89.8">IO11</text>
<text x="63.5" y="84.7">IO39</text>
<text x="63.5" y="87.2">IO40</text>
<text x="63.5" y="89.8">IO41</text>
<text x="117.7" y="89.4" transform="rotate(-90 117.7 89.4)">GND</text>
<text x="43.7" y="92.3">IO12</text>
<text x="43.7" y="94.8">IO13</text>
<text x="63.5" y="94.8">IO45</text>
<text x="63.5" y="92.3">IO42</text>
<text x="101.6" y="94.1">U8</text>
<text x="43.7" y="97.4">IO14</text>
<text x="43.7" y="99.9">IO15</text>
<text x="63.5" y="97.4">IO46</text>
<text x="63.5" y="99.9">IO47</text>
<text x="101.6" y="96.6">LSM6DSL</text>
<text x="43.7" y="102.5">IO16</text>
<text x="56.7" y="103.6" transform="rotate(-90 56.7 103.6)">GND</text>
<text x="63.5" y="102.5">IO48</text>
<text x="40.6" y="119.5">U7</text>
<text x="56.7" y="114.8" transform="rotate(-90 56.7 114.8)">GND</text>
<text x="40.6" y="122">ESP32-S3-WROOM-1-N16R8</text>
<text x="34.2" y="128.5" transform="rotate(-90 34.2 128.5)">R34</text>
<text x="67.2" y="130.8" transform="rotate(-90 67.2 130.8)">1uF</text>
<text x="67.2" y="126.9" transform="rotate(-90 67.2 126.9)">C54</text>
<text x="80.8" y="129" transform="rotate(-90 80.8 129)">GND</text>
<text x="30.2" y="132.2" transform="rotate(-90 30.2 132.2)">+3V3</text>
<text x="34.2" y="134.4" transform="rotate(-90 34.2 134.4)">10k</text>
<text x="99.6" y="143.6">SW2</text>
<text x="130" y="143.6">SW3</text>
<text x="161.2" y="143.7" transform="rotate(-90 161.2 143.7)">R35</text>
<text x="30.2" y="147.4" transform="rotate(-90 30.2 147.4)">+3V3</text>
<text x="34.2" y="149.2" transform="rotate(-90 34.2 149.2)">10uF</text>
<text x="34.2" y="144.7" transform="rotate(-90 34.2 144.7)">C55</text>
<text x="47.8" y="146.8" transform="rotate(-90 47.8 146.8)">GND</text>
<text x="60.6" y="147.4" transform="rotate(-90 60.6 147.4)">+3V3</text>
<text x="64.6" y="149.8" transform="rotate(-90 64.6 149.8)">100nF</text>
<text x="64.6" y="144.7" transform="rotate(-90 64.6 144.7)">C56</text>
<text x="78.3" y="146.8" transform="rotate(-90 78.3 146.8)">GND</text>
<text x="98.6" y="147.6">RESET</text>
<text x="112.5" y="146.8" transform="rotate(-90 112.5 146.8)">GND</text>
<text x="126.4" y="147.6">BOOT/USER</text>
<text x="143" y="146.8" transform="rotate(-90 143 146.8)">GND</text>
<text x="157.2" y="147.4" transform="rotate(-90 157.2 147.4)">+3V3</text>
<text x="161.2" y="149.6" transform="rotate(-90 161.2 149.6)">10k</text>
<text x="34.2" y="159" transform="rotate(-90 34.2 159)">R36</text>
<text x="69.8" y="158.9">D2</text>
<text x="100.2" y="159" transform="rotate(-90 100.2 159)">R37</text>
<text x="135.8" y="158.9">D3</text>
<text x="163.7" y="159" transform="rotate(-90 163.7 159)">R38</text>
<text x="196.7" y="159" transform="rotate(-90 196.7 159)">R39</text>
<text x="34.2" y="164.3" transform="rotate(-90 34.2 164.3)">1k</text>
<text x="63.2" y="162.1" transform="rotate(-90 63.2 162.1)">GND</text>
<text x="68.4" y="162.9">green</text>
<text x="100.2" y="164.3" transform="rotate(-90 100.2 164.3)">1k</text>
<text x="129.2" y="162.1" transform="rotate(-90 129.2 162.1)">GND</text>
<text x="135" y="162.9">blue</text>
<text x="159.7" y="162.7" transform="rotate(-90 159.7 162.7)">+3V3</text>
<text x="163.7" y="165.2" transform="rotate(-90 163.7 165.2)">4.7k</text>
<text x="192.7" y="162.7" transform="rotate(-90 192.7 162.7)">+3V3</text>
<text x="196.7" y="165.2" transform="rotate(-90 196.7 165.2)">4.7k</text>
<text x="30.2" y="177.9" transform="rotate(-90 30.2 177.9)">+3V3</text>
<text x="34.2" y="175.2" transform="rotate(-90 34.2 175.2)">C57</text>
<text x="47.8" y="177.3" transform="rotate(-90 47.8 177.3)">GND</text>
<text x="60.6" y="177.9" transform="rotate(-90 60.6 177.9)">+3V3</text>
<text x="64.6" y="175.2" transform="rotate(-90 64.6 175.2)">C58</text>
<text x="78.3" y="177.3" transform="rotate(-90 78.3 177.3)">GND</text>
<text x="34.2" y="180.3" transform="rotate(-90 34.2 180.3)">100nF</text>
<text x="64.6" y="180.3" transform="rotate(-90 64.6 180.3)">100nF</text>
<text x="34.2" y="189.4" transform="rotate(-90 34.2 189.4)">R40</text>
<text x="64.6" y="189.4" transform="rotate(-90 64.6 189.4)">R41</text>
<text x="97.7" y="189.4" transform="rotate(-90 97.7 189.4)">R42</text>
<text x="128.1" y="189.4" transform="rotate(-90 128.1 189.4)">R43</text>
<text x="158.6" y="189.4" transform="rotate(-90 158.6 189.4)">R44</text>
<text x="189.1" y="189.4" transform="rotate(-90 189.1 189.4)">R45</text>
<text x="222.1" y="190.4" transform="rotate(-90 222.1 190.4)">C59</text>
<text x="250.1" y="190.4" transform="rotate(-90 250.1 190.4)">C60</text>
<text x="30.2" y="193.1" transform="rotate(-90 30.2 193.1)">+3V3</text>
<text x="34.2" y="195.3" transform="rotate(-90 34.2 195.3)">10k</text>
<text x="60.6" y="193.1" transform="rotate(-90 60.6 193.1)">+3V3</text>
<text x="64.6" y="195.3" transform="rotate(-90 64.6 195.3)">10k</text>
<text x="93.7" y="193.1" transform="rotate(-90 93.7 193.1)">+3V3</text>
<text x="97.7" y="195.3" transform="rotate(-90 97.7 195.3)">10k</text>
<text x="124.1" y="193.1" transform="rotate(-90 124.1 193.1)">+3V3</text>
<text x="128.1" y="195.3" transform="rotate(-90 128.1 195.3)">10k</text>
<text x="154.6" y="193.1" transform="rotate(-90 154.6 193.1)">+3V3</text>
<text x="158.6" y="195.3" transform="rotate(-90 158.6 195.3)">10k</text>
<text x="185.1" y="193.1" transform="rotate(-90 185.1 193.1)">+3V3</text>
<text x="189.1" y="195.3" transform="rotate(-90 189.1 195.3)">10k</text>
<text x="218.1" y="193.1" transform="rotate(-90 218.1 193.1)">+3V3</text>
<text x="222.1" y="194.9" transform="rotate(-90 222.1 194.9)">10uF</text>
<text x="235.7" y="192.5" transform="rotate(-90 235.7 192.5)">GND</text>
<text x="246.1" y="193.1" transform="rotate(-90 246.1 193.1)">+3V3</text>
<text x="250.1" y="195.5" transform="rotate(-90 250.1 195.5)">100nF</text>
<text x="263.7" y="192.5" transform="rotate(-90 263.7 192.5)">GND</text>
<text x="269.5" y="193.4">PWR_FLAG</text>
<text x="275.2" y="198.6" transform="rotate(-90 275.2 198.6)">GND</text>
</g>
<g font-size="1.8" fill="#a90000">
<text x="161.2" y="45.5">1</text>
<text x="55.6" y="52.8" transform="rotate(-90 55.6 52.8)">2</text>
<text x="116.6" y="52.8" transform="rotate(-90 116.6 52.8)">5</text>
<text x="119.1" y="52.8" transform="rotate(-90 119.1 52.8)">8</text>
<text x="161.2" y="48">2</text>
<text x="161.2" y="50.5">3</text>
<text x="161.2" y="53.1">4</text>
<text x="41.2" y="55.6">3</text>
<text x="68.5" y="58.2">36</text>
<text x="68.5" y="55.6">37</text>
<text x="102.2" y="58.2">1</text>
<text x="130.1" y="58.2">4</text>
<text x="161.2" y="55.6">5</text>
<text x="161.2" y="58.2">6</text>
<text x="40.6" y="60.7">27</text>
<text x="40.6" y="65.8">38</text>
<text x="40.6" y="63.2">39</text>
<text x="68.5" y="60.7">10</text>
<text x="68.5" y="63.2">11</text>
<text x="68.5" y="65.8">13</text>
<text x="102.2" y="60.7">2</text>
<text x="102.2" y="63.2">3</text>
<text x="130.1" y="60.7">9</text>
<text x="160.6" y="65.8">10</text>
<text x="161.2" y="60.7">7</text>
<text x="161.2" y="63.2">8</text>
<text x="40.6" y="68.3">15</text>
<text x="41.2" y="70.9">4</text>
<text x="68.5" y="68.3">14</text>
<text x="68.5" y="70.9">23</text>
<text x="101.6" y="70.9">13</text>
<text x="101.6" y="68.3">14</text>
<text x="161.2" y="68.3">9</text>
<text x="200" y="68.3">11</text>
<text x="41.2" y="73.4">5</text>
<text x="41.2" y="75.9">6</text>
<text x="68.5" y="73.4">28</text>
<text x="68.5" y="75.9">29</text>
<text x="101.6" y="73.4">12</text>
<text x="40.6" y="81">12</text>
<text x="40.6" y="83.6">17</text>
<text x="41.2" y="78.5">7</text>
<text x="68.5" y="78.5">30</text>
<text x="68.5" y="81">31</text>
<text x="68.5" y="83.6">32</text>
<text x="116.6" y="80.7" transform="rotate(-90 116.6 80.7)">6</text>
<text x="40.6" y="86.1">18</text>
<text x="40.6" y="88.6">19</text>
<text x="68.5" y="86.1">33</text>
<text x="68.5" y="88.6">34</text>
<text x="40.6" y="91.2">20</text>
<text x="40.6" y="93.7">21</text>
<text x="68.5" y="93.7">26</text>
<text x="68.5" y="91.2">35</text>
<text x="40.6" y="96.3">22</text>
<text x="41.2" y="98.8">8</text>
<text x="41.2" y="101.3">9</text>
<text x="68.5" y="96.3">16</text>
<text x="68.5" y="98.8">24</text>
<text x="68.5" y="101.3">25</text>
<text x="55.6" y="106.1" transform="rotate(-90 55.6 106.1)">1</text>
</g>
</svg>
